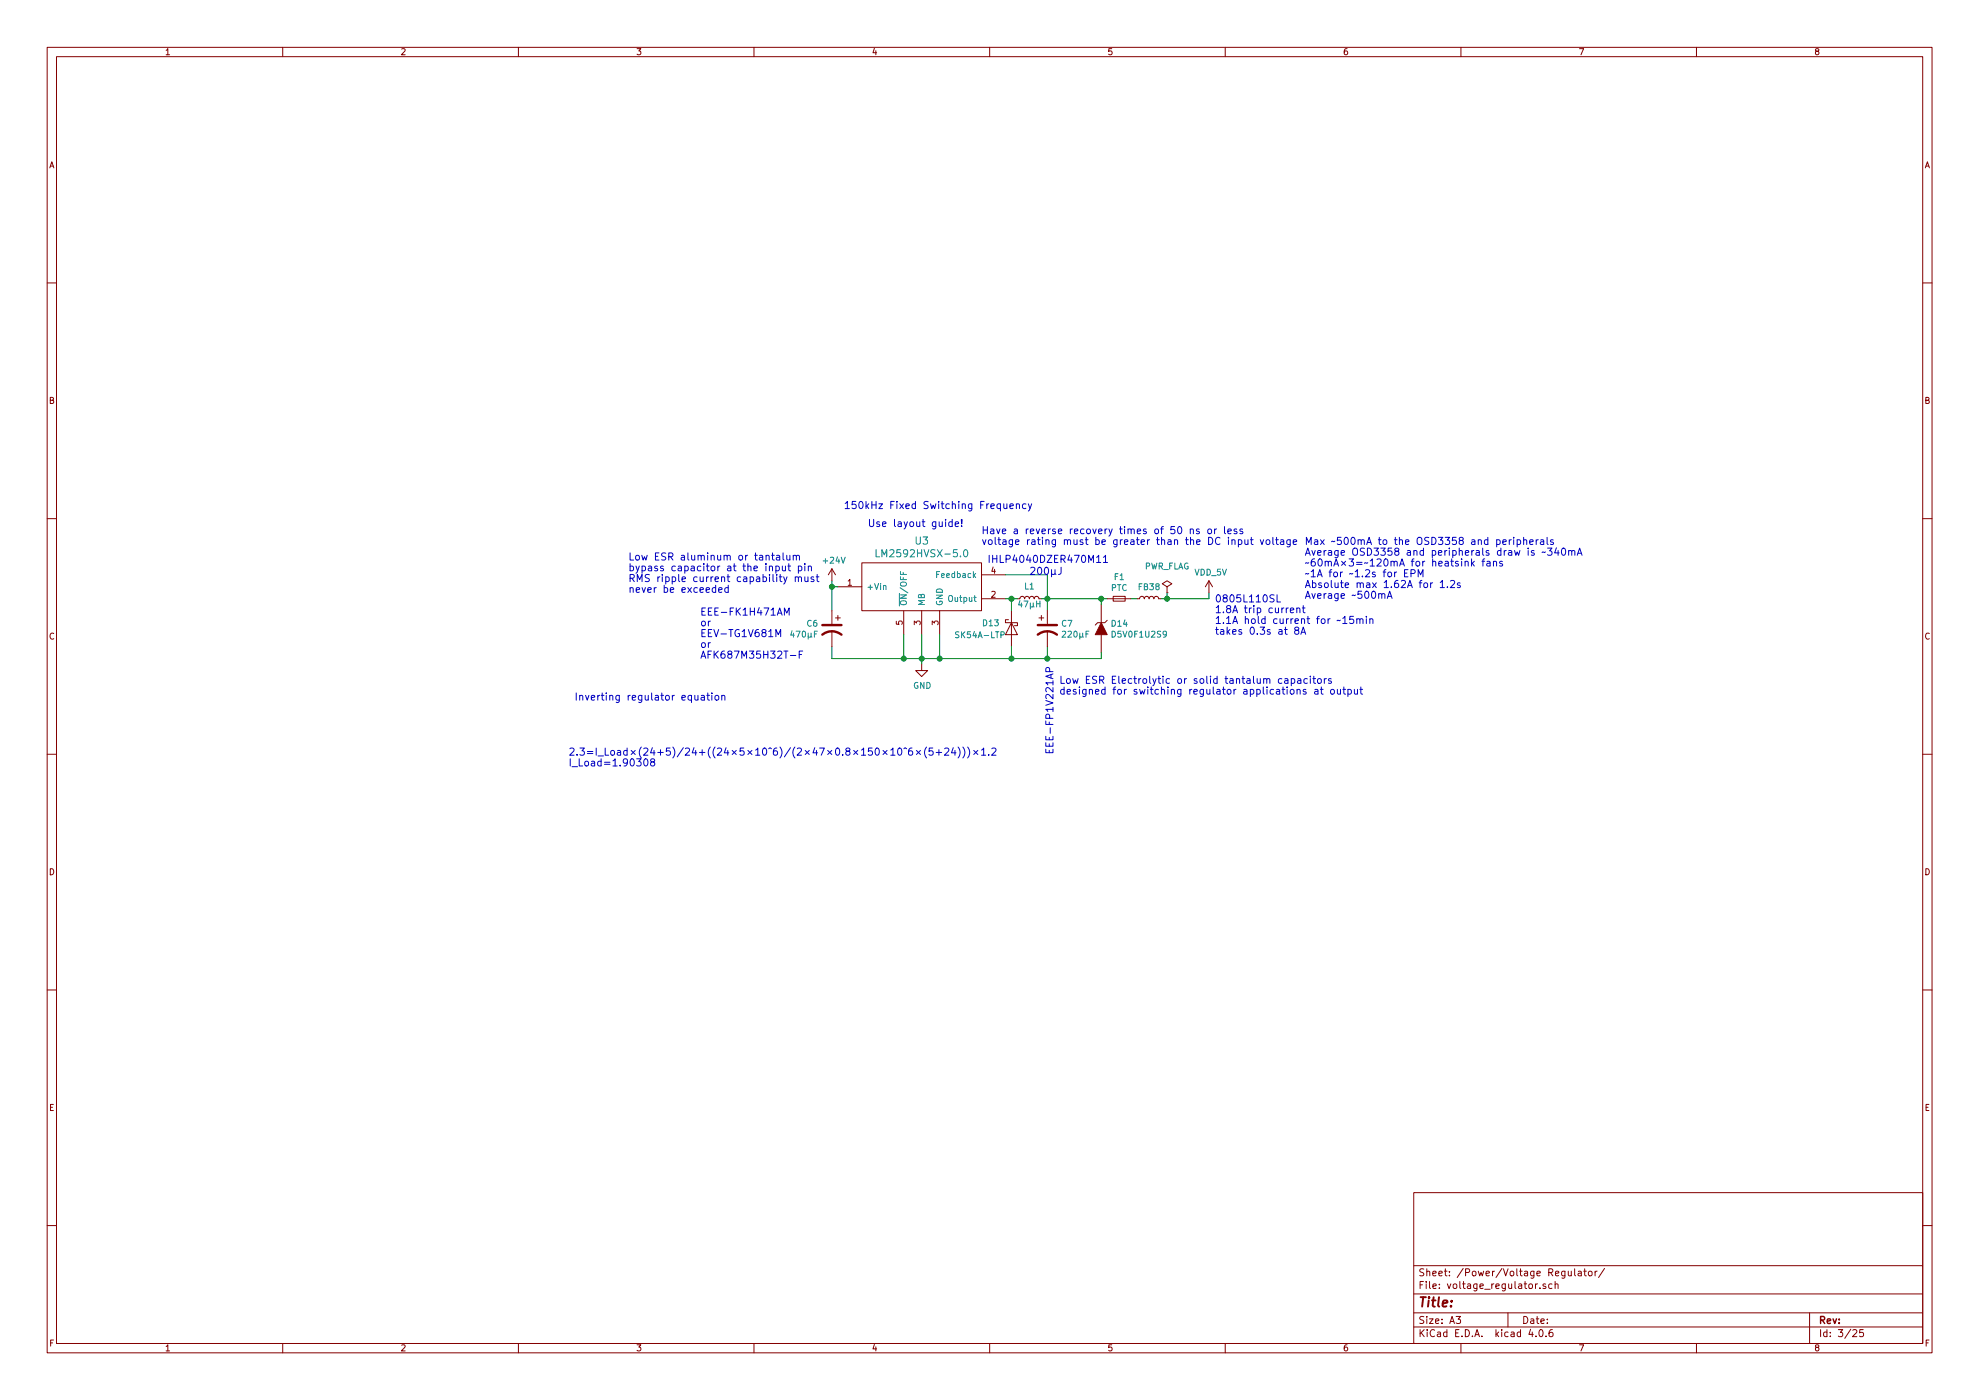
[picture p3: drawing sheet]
<svg xmlns="http://www.w3.org/2000/svg" width="420mm" height="297mm" viewBox="0 0 420 297" stroke-linecap="round" stroke-linejoin="round" font-family="sans-serif">
<g fill="none" stroke="#840000" stroke-width=".21">
<path d="M10 10h400v277h-400zM12 12h396v273.1h-396zM60 10v2M110 10v2M160 10v2M210 10v2M260 10v2M310 10v2M360 10v2M10 60h2M408 60h2M10 110h2"/>
<path d="M182.9 119.4h25.4v10.2h-25.4zM408 110h2M176.5 120.7l-.7 1.3M176.5 120.7v2.5M176.5 129.6v2.8M176.5 133.9v3.3M176.5 120.7l.8 1.3M177.3 131.1h1M177.8 124.5h5.1M177.8 130.6v1M191.8 129.6v5.1M195.6 129.6v5.1"/>
<path d="M199.4 129.6v5.1M208.3 127h5.1M208.3 122h5.1M214 131.5h-.6v.6h2.5v.7h-.6M214.6 132.1l1.3 2.6h-2.5zM214.6 129.6v7.6M215.9 127h.5l.1-.3 .3-.2 .4 .2 .2 .3 .2-.3 .2-.2 .5 .2 .1 .3 .2-.3 .2-.2 .5 .2 .2 .3 .1-.3 .3-.2 .4 .2 .2 .3h.5M220.5 131.1h1M221 130.6v1M222.2 129.6v2.8M222.2 133.9v3.3M233.7 128.3v3.8"/>
<path d="M233.7 134.7v3.8M234.9 131.6l-.5 .5h-1.5l-.5 .5M234.9 127h5.1M236.2 126.5h2.6v1h-2.6zM241.3 127h.5l.1-.3 .3-.2 .4 .2 .2 .3 .2-.3 .2-.2 .5 .2 .1 .3 .2-.3 .2-.2 .5 .2 .2 .3 .1-.3 .3-.2 .4 .2 .2 .3h.5M247.6 125.8h.1M247.6 124.5l1.1-.6-1.1-.7-1 .7 1 .6v1.3M256.5 123.2l-.7 1.3M256.5 123.2v2.6M256.5 123.2l.8 1.3M195.6 141v1.3h1.2l-1.2 1.2-1.3-1.2h1.3M10 160h2"/>
<path d="M408 160h2M10 210h2M408 210h2M300 253h108v32.1h-108zM10 260h2M300 278.5h108M300 274.5h108M300 268.5h108M309 279.3h.9l-.5 .6 .5 .1v.7l-.2 .1-.7-.1M320 278.5v3M326.3 272.4l-.5 .3M326.8 273.3v.1"/>
<path d="M328 272.5l-.4-.1-.2 .2 .1 .2 .5 .2v.3h-.6M329.3 272.5l-.4-.1-.3 .3 .1 .6 .2 .1 .4-.1M330 272.5l.2-.1 .4 .1v.9M330 271.9v1.5M332.8 269.7l.1 .9 .3 .1 .2-.1M333.4 269.7v1M334.1 269.2v1.3l.2 .2M334.9 269.8h.6l.1 .9M335.6 270.1l-.8 .2 .3 .4 .5-.1M336.1 269.7h.5M336.3 269.2v1.3l.3 .2M337.1 269.8l.2-.1 .5 .1v.6l-.1 .2-.4 .1-.2-.1z"/>
<path d="M338.5 269.7v1M338.9 269.7l-.4 .3M340.5 269.1l-1.3 2M384 278.5v6.6M408 260h2M60 285.1v1.9M110 285.1v1.9M160 285.1v1.9M210 285.1v1.9M260 285.1v1.9M300 281.5h108M310 285.1v1.9"/>
<path d="M324.8 282l-.4 1.1h1M325.9 283.5v.1M326.7 282.3l.2-.2a.8 .8 0 0 1 .5 .8 .8 .8 0 0 1-.5 .7l-.3-.6zM328.1 283.5v.1M329.4 282.1l-.4 .1a1.11 1.11 0 0 0-.1 1.3l.4 .1 .2-.1 .1-.5-.3-.3h-.4l-.2 .3M360 285.1v1.9M393.2 282.3l.6-.2 .2 .4-.9 1.1h.9M395.4 282.1h-.7l-.1 .7 .7-.1 .2 .3-.1 .5-.2 .1-.6-.1"/>
</g>
<g fill="none" stroke="#008484" stroke-width=".21">
<path d="M185.9 116.6v1.5h.7M204.6 116.8l.3-.2a.81 .81 0 0 1 .5 .8 .81 .81 0 0 1-.5 .7l-.3-.1-.1-.4zM168.1 133.8l-.3 1h.8M172.8 134.5h.5M173.4 133.9h-.6v1.3M187.5 124.3l.2-.1 .3 .1v.8M191.1 121.3v.6h1.3M212.4 134.7l.6-.1 .1-.5-.7-.1v1.3M216.4 127.4l-.2 1h.7M220 128.1h.7M220.7 127.5v1.3M225.4 134l.5-.1 .2 .4-.8 .9h.8"/>
<path d="M230.5 134.5h.4M231.1 133.9h-.6v1.3"/>
</g>
<g fill="none" stroke="#0000c2" stroke-width=".21">
<path d="M163.7 117.8h.6M163.9 117.3v1.3l.4 .2M164.8 117.9h.6l.1 .9M165.5 118.2l-.7 .1a.3 .3 0 0 0 .1 .5h.6M166.2 117.3v1.3l.2 .2M167 117.8v1h.4l.2-.1M167.4 119.6v1.3l.4 .2M167.6 117.8v1M168.3 118l.1-.1a.36 .36 0 0 1 .6 .1v.8M168.3 117.8v1M169 118a.35 .35 0 0 1 .3-.2 .35 .35 0 0 1 .3 .2v.8M170.8 119.6v.1"/>
<path d="M202.1 110.8l-.5-.1-.3 .3 .2 .6h.6M202.1 110.2v1.5M202.7 111.2l.7-.1v-.3l-.5-.1-.2 .2 .1 .7h.6M204.1 111.6v.1M204.1 110.2v.9M213 106.9l.1 .9 .3 .1 .3-.1M213.7 106.9v1M214.3 107.4l.7-.1v-.3l-.5-.1-.2 .2 .1 .7h.6M215.7 107a.36 .36 0 0 1 .6 .1v.8M215.7 106.9v1M217.7 107l-.4-.1-.3 .3 .1 .6h.6M218.2 106.9l.4 1"/>
<path d="M218.9 106.9l-.5 1.4-.2 .1M232.7 118.2l.4-.4v1.5M232.7 119.3h.9M234.1 118.2l.5-.4v1.5M234.1 119.3h.9M252.6 112.4l.1-.1a.36 .36 0 0 1 .5 .2v.7M254.5 112.3l-.4-.1-.2 .3v.2l.6 .1v.4h-.6M256.4 112.3l.4-.1 .3 .3v.5l-.3 .2-.5-.2zM257.7 112.2v1M258.2 112.2l-.5 .3M259.8 111.7v1.3l.3 .2M260.6 112.7l.7-.1-.1-.3-.4-.1-.2 .3v.7h.6"/>
<path d="M261.4 114.7l.1-.1a.36 .36 0 0 1 .6 .1v.8M262.4 112.3l-.3-.1-.3 .3 .1 .2 .5 .1v.4h-.6M262.8 114.6l.4-.1 .3 .3-.1 .7h-.6M262.8 114.5v1.5M263.7 112.3l-.4-.1-.2 .3 .1 .2 .5 .1v.4h-.6M264.2 114.5v1h.4l.2-.1M264.8 114.5v1M265.3 114.5h.6M265.5 114v1.3l.4 .2M267.4 114.5l.4 1 .3-1M268.7 114.7l.3-.2 .4 .2 .1 .6-.2 .2h-.3l-.3-.1zM270.1 114v1.3l.2 .2"/>
<path d="M270.7 114.5h.6M270.9 114v1.3l.4 .2M271.8 114.6h.5l.1 .9M272.4 114.9l-.6 .1a.3 .3 0 0 0 .1 .5h.5M273.8 114.5v1.3l-.3 .2h-.4M273.8 114.6l-.4-.1-.4 .3 .2 .7h.6M274.4 115l.8-.1-.1-.3-.4-.1-.3 .2 .1 .8h.6M310.2 119.1v1M310.9 119.2h.1a.36 .36 0 0 1 .6 .1v.8M310.9 119.1v1M312.3 118.6v1.5M312.4 119.5l.5 .6"/>
<path d="M312.9 119.1l-.6 .6M315.1 118.6l-.4 .2v1.3M315.5 119.2h.6l.1 .9M316.2 119.4l-.7 .2a.3 .3 0 0 0 .2 .5l.5-.1M316.9 119.2h.1a.36 .36 0 0 1 .6 .1v.8M316.9 119.1v1M318.8 119.2l-.4-.1-.2 .2 .1 .2 .5 .2v.3h-.6M320.3 114.5v1M320.7 114.5l-.4 .3M321.2 114v.2M321.2 114.5v1M321.9 114.6l.5-.1 .3 .3-.2 .7h-.6"/>
<path d="M321.9 114.5v1.5M323.3 114.7l.1-.1a.36 .36 0 0 1 .6 .1v.8M323.3 114v1.5M324.6 115l.7-.1v-.3l-.5-.1-.2 .2 .1 .8h.6M325.5 116.9l-.3-.1-.3 .2 .1 .2 .5 .2v.3h-.6M326 114.5v1M326.4 114.5l-.4 .3M326.9 114.6h.6l.1 .9M327.6 114.9l-.7 .1a.3 .3 0 0 0 .2 .5h.5M327.9 117.1l-.7 .1M328.3 114v1.3l.2 .2M328.4 116.3h.9l-.5 .6 .5 .3v.5l-.3 .1-.6-.1"/>
<path d="M329.6 114.6l-.4-.1-.2 .2 .1 .2 .5 .2v.4h-.6M330.3 116.2l-.4 1.1h1M330.6 116.8v1M331.6 116.4l.1-.1a.81 .81 0 0 1 .6 .8 .81 .81 0 0 1-.6 .7 .98 .98 0 0 1-.1-1.4zM332.9 117v-.1a.36 .36 0 0 1 .6 .1v.8M332.9 116.8v1M333.5 117a.35 .35 0 0 1 .4-.2 .35 .35 0 0 1 .3 .2v.8M334.7 117.8l.5-1.5 .5 1.5M334.8 117.4h.8M152.5 125.2l.7-.2v-.2l-.5-.1-.2 .2 .1 .7h.6M154.5 124.8l-.4-.1-.3 .3 .1 .6h.6M154.5 124.2v1.5"/>
<path d="M164.6 135.1v-1.5l.6 1.1 .5-1.1v1.5M164.6 120.2l.5-.1 .3 .3-.2 .6h-.6M164.6 120.1v1.5M166 120.1l.1 .9 .3 .1 .3-.1M166.3 122.4l.3 1M166.4 130.5v-1.5l.6 1.1 .5-1.1v1.5M166.7 120.1v1M167 122.4l-.5 1.4-.2 .1M167.2 120.1h.6M167.7 139.1h1.2M168.8 122.5a.36 .36 0 0 1 .6 .1v.8M168.8 122.4v1"/>
<path d="M169.4 120.2l.4-.1 .4 .3-.2 .6h-.6M169.4 122.6a.35 .35 0 0 1 .3-.2 .35 .35 0 0 1 .4 .2v.8M169.4 120.1v1.5M169.6 138.9h.5M170.3 138.1h-.7v1.6M170.8 122.4l.1 .9 .3 .1 .2-.1M170.8 120.1v1M171.4 122.4v1M171.5 120.3l.1-.1a.36 .36 0 0 1 .6 .1v.8M171.5 120.1v1M172.7 122.5l-.4-.1-.2 .2 .1 .2 .5 .2v.3h-.6M173.2 122.4h.6"/>
<path d="M173.4 121.9v1.3l.4 .2M223.9 121.7l.2 .2M223.9 120.9l-.1 .9-.4 .1-.3-.2M225.2 120.4l-.1 1.3-.5 .2M271 126.2v1.5h.7M273.8 129.5l.7-.2v-.2l-.5-.1-.2 .2 .1 .7h.6M275 133.7l-.3-.3 .1-.2 .2-.1h.5l.1 .3-.1 .2-.6 .2-.2 .2v.3l.3 .3h.3l.3-.3v-.3l-.3-.3M275.2 129.1h.1a.36 .36 0 0 1 .5 .1v.8M275.2 129v1M276 134.6l.6-1.5 .5 1.5M276.2 134.1h.7M276.4 129h.5"/>
<path d="M276.6 128.5v1.3l.3 .2M284.4 131.6l-.7 .1M284.9 131.2l.5-.4v1.5M284.9 132.3h.9M287.2 130.8h-.7l-.1 .7 .2-.1h.5l.2 .6-.3 .3-.6-.2M287.9 131.4h.1a.36 .36 0 0 1 .6 .1v.8M287.9 131.3v1M288.6 131.5a.35 .35 0 0 1 .3-.2 .35 .35 0 0 1 .3 .2v.8M289.9 130.8v.1M289.9 131.3v1M290.7 131.4h.1a.36 .36 0 0 1 .5 .1v.8M290.7 131.3v1"/>
<path d="M292.6 126.1v-.1a.36 .36 0 0 1 .6 .2v.8M293.2 126.2a.35 .35 0 0 1 .3-.3 .35 .35 0 0 1 .4 .3v.8M294.4 127l.5-1.6 .5 1.6M294.5 126.5h.7M296.4 121.4l-.5 .3M298 121.6h.6M298.8 120.9h-.8v1.5h.8M299.4 121.7l.8-.1 .1-.2-.1-.4-.2-.1h-.6v1.5M300.9 122.4v-1.5l.5 1.1 .6-1.1v1.5M305.6 123.6l.5-.4v1.5M305.6 124.7h.9M307.1 124.5v.2"/>
<path d="M307.8 123.3l.6-.1 .3 .4-1 1.1h1M309.8 123.7h-.3l-.3 .2 .1 .2 .5 .1v.4h-.6M148.8 147.6h.6l.1 1M149.5 147.9l-.7 .1a.32 .32 0 0 0 .2 .6l.5-.1M150 147.5h.6M150.2 147v1.3l.4 .3M151.1 147v.2M151.1 147.5v1.1M151.8 147.7l.2-.2 .5 .2v.6l-.1 .2-.4 .1-.2-.2zM153.2 147.7v-.1a.36 .36 0 0 1 .6 .2v.8M153.2 147.5v1.1M190.6 158.9l.3-.2a.81 .81 0 0 1 .5 .8 .81 .81 0 0 1-.5 .7l-.3-.1-.1-.4z"/>
<path d="M191.8 158.9l.3-.3 .3 .3M193.5 158.7l-.4 .1a.99 .99 0 0 0 0 1.4l.5-.1 .1-.5-.3-.3h-.3l-.3 .3M194.5 159.2l.8 .9M195.3 159.2l-.8 .9M196.6 158.5a1.75 1.75 0 0 0 0 2.3M197.9 158.7h-.7l-.1 .7 .3-.1 .5 .1 .1 .6-.3 .2-.6-.1M198.7 159.7h1.1M199.2 159.1v1.1M200.5 158.9l.5-.2 .3 .4-.9 1.1h.9M202.3 158.6l-.4 1.1h1M202.6 159.2v1M203.3 158.5a1.75 1.75 0 0 1 0 2.3"/>
<path d="M204.3 158.5a1.75 1.75 0 0 1 0 2.3M205.3 158.5a1.75 1.75 0 0 1 0 2.3M206.6 159.2l.9 .9M207.5 159.2l-.9 .9M208.3 159.1l.4-.4v1.5M210.5 158.9l.5-.2 .4 .4-1 1.1h1M222.7 142.5v-.7l-.3-.2-.3 .1-.2 .2v.6h1.5M272 144.1l-.4-.1-.3 .3 .1 .6h.6M272.6 144.1h.6l.1 .9M273.3 144.3l-.7 .2a.3 .3 0 0 0 .2 .5l.5-.1M274 144.1l.4-.1 .4 .3-.2 .6h-.6M274 144v1.5"/>
<path d="M275.4 144.1h.6v.9M276 144.3l-.6 .2a.3 .3 0 0 0 .1 .5l.5-.1M277.1 146.3h-.3l-.3 .2 .1 .2 .5 .1v.4h-.6M277.4 144.1l-.4-.1-.3 .3 .1 .6h.6M278.1 143.5v.1M278.1 144v1M278.6 144h.6M278.8 143.5v1.3l.4 .2M279 146.3h.6l.1 1M279.7 146.6l-.7 .2a.3 .3 0 0 0 .2 .5l.5-.1M279.7 144.1l.4-.1 .3 .3v.4l-.3 .3-.5-.3zM280.2 146.3h.6"/>
<path d="M280.4 145.8v1.3l.4 .2M281 144v1M281.5 144l-.5 .3M282.5 144.1l-.4-.1-.2 .2 .1 .2 .5 .2v.3h-.6M282.5 146.3h.4l.3 .3v.4l-.3 .3-.6-.3zM283.8 146.3l.1 .9 .3 .1 .3-.2M284.5 146.3v1M285 146.3h.5M285.2 145.8v1.3l.3 .2M286 146.3h.5l.3 .3-.2 .6h-.6M286 146.3v1.5M287.4 146.3l.1 .9 .3 .1 .3-.2"/>
<path d="M288.1 146.3v1M288.6 146.3h.6M288.8 145.8v1.3l.4 .2M136.8 161.1l.2-.1a.81 .81 0 0 1 .5 .8 .81 .81 0 0 1-.5 .7l-.2-.1-.2-.5zM138.4 161.7l-.4-.3 .1-.3 .3-.1 .4 .1 .1 .2v.2l-.7 .2-.2 .2v.3l.4 .3h.2l.3-.3v-.3l-.3-.2M208.3 160.2h.9M209.8 160.1v.1"/>
</g>
<path d="M233.7 132.1l1.2 2.6h-2.5z" fill="#840000" stroke="#840000" stroke-width=".21"/>
<g fill="none" stroke="#008400" stroke-width=".21">
<path d="M176.5 137.2v2.5h57.2v-1.2M176.5 123.2v6.4M176.5 124.5h1.3M191.8 134.7v5M195.6 134.7v6.3M199.4 134.7v5M213.4 127h2.5M213.4 122h8.8v7.6M214.6 127v2.6M214.6 137.2v2.5M221 127h13.9M222.2 137.2v2.5"/>
<path d="M233.7 127v1.3M240 127h1.3M247.6 125.8v1.2M256.5 125.8v1.2h-10.1"/>
</g>
<g fill="#008400" stroke="#008400" stroke-width=".25">
<circle cx="195.6" cy="139.7" r=".51"/>
<circle cx="199.4" cy="139.7" r=".51"/>
<circle cx="214.6" cy="127" r=".51"/>
<circle cx="214.6" cy="139.7" r=".51"/>
<circle cx="191.8" cy="139.7" r=".51"/>
<circle cx="222.3" cy="127" r=".51"/>
<circle cx="222.3" cy="139.7" r=".51"/>
<circle cx="233.7" cy="127" r=".51"/>
<circle cx="176.5" cy="124.5" r=".51"/>
<circle cx="247.7" cy="127" r=".51"/>
</g>
<path d="M174.5 134.7a3.3 3.3 0 0 1 4.1 0M174.5 132.6h4.1M220.2 134.7a3.3 3.3 0 0 1 4.1 0M220.2 132.6h4.1" fill="none" stroke="#840000" stroke-width=".51"/>
<text font-size="2.8" fill="#840000" x="301" y="277.3">Title:</text>
<g font-size="2.1" fill="#0000c2">
<text x="179.1" y="108">150kHz Fixed Switching Frequency</text>
<text x="184.1" y="111.8">Use layout guide!</text>
<text x="208.3" y="113.3">Have a reverse recovery times of 50 ns or less</text>
<text x="133.3" y="118.9">Low ESR aluminum or tantalum</text>
<text x="208.3" y="115.6">voltage rating must be greater than the DC input voltage</text>
<text x="209.5" y="119.4">IHLP4040DZER470M11</text>
<text x="276.9" y="115.6">Max 500mA to the OSD3358 and peripherals</text>
<text x="276.9" y="117.9">Average OSD3358 and peripherals draw is 340mA</text>
<text x="133.3" y="121.2">bypass capacitor at the input pin</text>
<text x="133.3" y="123.5">RMS ripple current capability must</text>
<text x="133.3" y="125.8">never be exceeded</text>
<text x="218.4" y="122">200J</text>
<text x="276.9" y="120.2">60mA×3=120mA for heatsink fans</text>
<text x="276.9" y="122.5">1A for 1.2s for EPM</text>
<text x="276.9" y="124.8">Absolute max 1.62A for 1.2s</text>
<text x="148.6" y="130.6">EEE-FK1H471AM</text>
<text x="257.8" y="127.8">0805L110SL</text>
<text x="257.8" y="130.1">1.8A trip current</text>
<text x="276.9" y="127">Average 500mA</text>
<text x="148.6" y="132.9">or</text>
<text x="148.6" y="135.2">EEV-TG1V681M</text>
<text x="148.6" y="137.5">or</text>
<text x="257.8" y="132.4">1.1A hold current for 15min</text>
<text x="257.8" y="134.7">takes 0.3s at 8A</text>
<text x="148.6" y="139.7">AFK687M35H32T-F</text>
<text x="121.9" y="148.6">Inverting regulator equation</text>
<text x="224.8" y="145.1">Low ESR Electrolytic or solid tantalum capacitors</text>
<text x="224.8" y="147.4">designed for switching regulator applications at output</text>
<text x="120.6" y="160.3">2.3=I_Load×(24+5)/24+((24×5×10^6)/(2×47×0.8×150×10^6×(5+24)))×1.2</text>
<text x="223.5" y="160.1" transform="rotate(-90 223.5 160.1)">EEE-FP1V221AP</text>
<text x="120.6" y="162.6">I_Load=1.90308</text>
</g>
<g font-size="2.1" fill="#008484">
<text x="187" y="118.2">LM2592HVSX-5.0</text>
<text x="194.2" y="115.5">U3</text>
</g>
<g font-size="2.1" fill="#840000">
<text x="301" y="273.5">File: voltage_regulator.sch</text>
<text x="301" y="270.8">Sheet: /Power/Voltage Regulator/</text>
<text x="301" y="280.9">Size: A3</text>
<text x="323" y="280.9">Date:</text>
<text x="386" y="280.9">Rev:</text>
<text x="301" y="283.7">KiCad E.D.A. kicad 4.0.6</text>
<text x="386" y="283.7">Id: 3/25</text>
</g>
<g font-size="1.8" fill="#840000">
<text x="35" y="11.7">1</text>
<text x="85" y="11.7">2</text>
<text x="135" y="11.7">3</text>
<text x="185" y="11.7">4</text>
<text x="235" y="11.7">5</text>
<text x="285" y="11.7">6</text>
<text x="335" y="11.7">7</text>
<text x="385" y="11.7">8</text>
<text x="10.4" y="35.7">A</text>
<text x="408.4" y="35.7">A</text>
<text x="10.4" y="85.7">B</text>
<text x="408.4" y="85.7">B</text>
<text x="179.9" y="124.2">1</text>
<text x="210.3" y="121.7">4</text>
<text x="210.3" y="126.8">2</text>
<text x="10.4" y="135.7">C</text>
<text x="191.5" y="132.6" transform="rotate(-90 191.5 132.6)">5</text>
<text x="195.3" y="132.6" transform="rotate(-90 195.3 132.6)">3</text>
<text x="199.1" y="132.6" transform="rotate(-90 199.1 132.6)">3</text>
<text x="408.4" y="135.7">C</text>
<text x="10.4" y="185.7">D</text>
<text x="408.4" y="185.7">D</text>
<text x="10.4" y="235.7">E</text>
<text x="408.4" y="235.7">E</text>
<text x="10.5" y="285.7">F</text>
<text x="35" y="286.7">1</text>
<text x="85" y="286.7">2</text>
<text x="135" y="286.7">3</text>
<text x="185" y="286.7">4</text>
<text x="235" y="286.7">5</text>
<text x="285" y="286.7">6</text>
<text x="335" y="286.7">7</text>
<text x="385" y="286.7">8</text>
<text x="408.5" y="285.7">F</text>
</g>
<g font-size="1.8" fill="#008484">
<text x="174.8" y="119.5">+24V</text>
<text x="183.9" y="125.1">+Vin</text>
<text x="199.1" y="122.6">Feedback</text>
<text x="217.4" y="125">L1</text>
<text x="235.7" y="125.4">PTC</text>
<text x="236.5" y="123">F1</text>
<text x="241.7" y="125.2">FB38</text>
<text x="242.7" y="120.8">PWR_FLAG</text>
<text x="253.5" y="122.1">VDD_5V</text>
<text x="192.4" y="128.6" transform="rotate(-90 192.4 128.6)">ON/OFF</text>
<text x="196.2" y="128.6" transform="rotate(-90 196.2 128.6)">MB</text>
<text x="200" y="128.6" transform="rotate(-90 200 128.6)">GND</text>
<text x="201.5" y="127.7">Output</text>
<text x="216.8" y="128.8">47H</text>
<text x="168.6" y="135.2">470F</text>
<text x="171.2" y="132.9">C6</text>
<text x="203.1" y="135.4">SK54A-LTP</text>
<text x="208.6" y="132.8">D13</text>
<text x="225.3" y="132.9">C7</text>
<text x="226.2" y="135.2">220F</text>
<text x="235.9" y="132.9">D14</text>
<text x="236.3" y="135.2">D5V0F1U2S9</text>
<text x="193.8" y="146.1">GND</text>
</g>
</svg>
